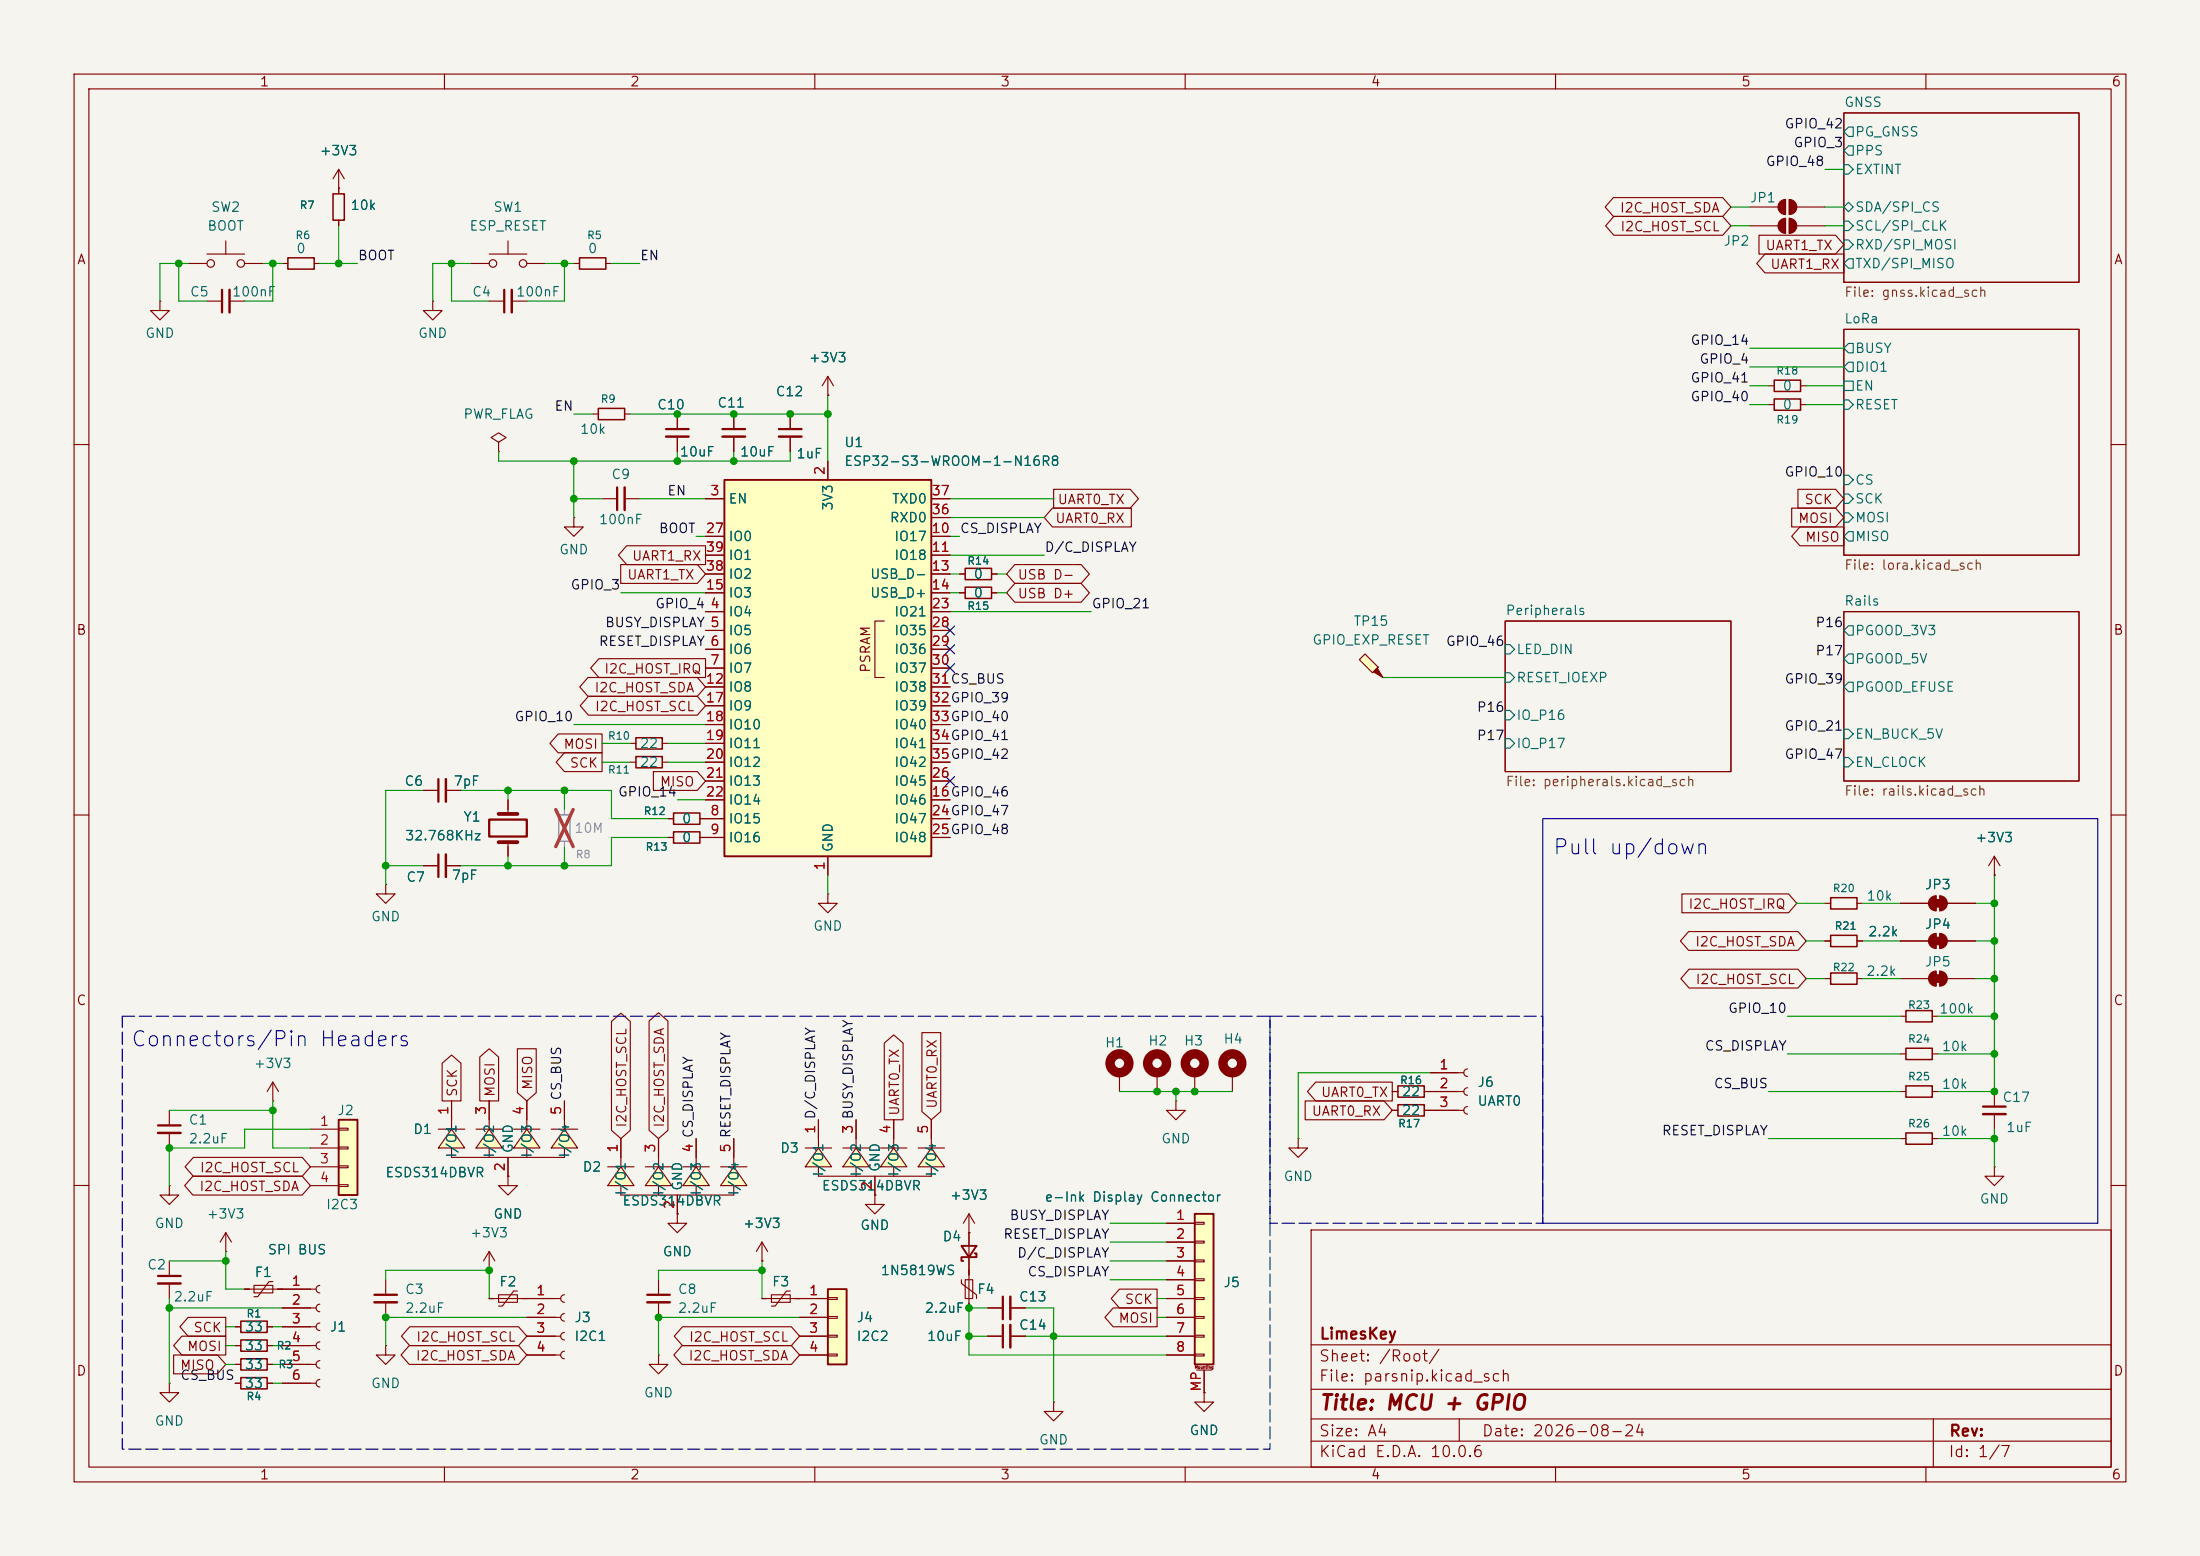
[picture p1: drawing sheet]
<svg xmlns="http://www.w3.org/2000/svg" width="297mm" height="210mm" viewBox="0 0 297 210" stroke-linecap="round" stroke-linejoin="round" font-family="sans-serif">
<path d="M0 0h297v210h-297z" fill="#f5f4ef" stroke="#f5f4ef" stroke-width=".14"/>
<g fill="none" stroke="#840000" stroke-width=".15">
<path d="M10 10h277v190h-277zM12 12h273v186h-273zM60 10v2M110 10v2M160 10v2M210 10v2M248.9 15.2h31.8v22.9h-31.8zM260 10v2M248.9 44.5h31.8v30.4h-31.8zM10 60h2M81.3 67.3h2M84.3 67.3h2.1"/>
<path d="M285 60h2M203.2 83.8h30.5v20.3h-30.5zM248.9 82.6h31.8v22.8h-31.8zM10 110h2M285 110h2M10 160h2M102.9 170.2h.1M102.9 167.6l-.8 1.3M102.9 167.6l.7 1.3M102.9 167.6v2.6M102.9 175.3h5M104.1 174.8h2.6v1h-2.6z"/>
<path d="M106.7 174.2h-.5l-1.6 2.1h-.5M130.8 166.4v5.1M177 166h108v32h-108zM285 160h2M60 198v2M110 198v2M160 198v2M177 194.5h108M177 191.5h108M177 187.5h108M177 181.5h108M197 191.5v3"/>
<path d="M210 198v2M260 198v2M261 191.5v6.5"/>
</g>
<g fill="none" stroke="#006464" stroke-width=".15">
<path d="M249.6 19.7h.6v1.3h-.6l-.7-.7zM249.6 17.1h.6v1.3h-.6l-.7-.6zM248.9 32.4h.7l.6 .6-.6 .7h-.7zM248.9 29.8h.7l.6 .7-.6 .6h-.7zM248.9 22.2h.7l.6 .7-.6 .6h-.7zM248.9 27.9l.7-.6 .6 .6-.6 .7zM249.6 34.9h.6v1.3h-.6l-.7-.6zM248.9 51.4h1.3v1.3h-1.3zM248.9 54h.7l.6 .6-.6 .6h-.7zM249.6 46.4h.6v1.2h-.6l-.7-.6zM249.6 48.9h.6v1.3h-.6l-.7-.7zM248.9 69.2h.7l.6 .7-.6 .6h-.7z"/>
<path d="M248.9 66.7h.7l.6 .6-.6 .6h-.7zM248.9 64.1h.7l.6 .7-.6 .6h-.7zM249.6 71.8h.6v1.2h-.6l-.7-.6zM203.2 87h.6l.7 .6-.7 .7h-.6zM203.2 90.8h.6l.7 .6-.7 .7h-.6zM203.2 95.9h.6l.7 .6-.7 .7h-.6zM203.2 99.7h.6l.7 .6-.7 .7h-.6zM248.9 98.4h.7l.6 .7-.6 .6h-.7zM249.6 84.5h.6v1.2h-.6l-.7-.6zM249.6 88.3h.6v1.2h-.6l-.7-.6zM249.6 92.1h.6v1.2h-.6l-.7-.6zM248.9 102.2h.7l.6 .7-.6 .6h-.7z"/>
</g>
<path d="M83.3 65.8v3" fill="none" stroke="#840000" stroke-width=".3"/>
<path d="M84.3 65.8v3" fill="none" stroke="#840000" stroke-width=".33"/>
<path d="M129.8 168.1h2l-1 1.6zM131.6 169.2h.2v.5h-2v.5h.2" fill="none" stroke="#840000" stroke-width=".25"/>
<path d="M111.8 174h2.5v10.2h-2.5z" fill="#ffffc2"/>
<path d="M111.8 174h2.5v10.2h-2.5z" fill="none" stroke="#840000" stroke-width=".25"/>
<path d="M107.9 175.3h3.9M107.9 177.8h3.9M111.8 175.1h1.2v.3h-1.2zM111.8 177.7h1.2v.2h-1.2zM118.1 161.3v1.3h1.3l-1.3 1.2-1.3-1.2h1.3M118.1 161.3h.1M107.9 180.3h3.9M107.9 182.9h3.9M111.8 180.2h1.2v.3h-1.2zM111.8 182.8h1.2v.2h-1.2z" fill="none" stroke="#840000" stroke-width=".15"/>
<g fill="#ffffc2">
<path d="M110.5 154.9l1.8 2.6h-3.6z"/>
<path d="M115.6 154.9l1.8 2.6h-3.6z"/>
<path d="M120.6 154.9l1.8 2.6h-3.5z"/>
<path d="M125.7 154.9l1.8 2.6h-3.6z"/>
</g>
<g fill="none" stroke="#840000" stroke-width=".15">
<path d="M106.7 55.9v2M106.7 58.9v2.1M111.8 53.3h.1M111.8 50.8l-.8 1.3M111.8 50.8l.7 1.3M111.8 50.8v2.5M77.5 69.9v1.2h1.2l-1.2 1.3-1.3-1.3h1.3M77.5 69.9h.1M129.5 77.5h.8M133.9 77.5h.7M129.5 80h.8M133.9 80h.7"/>
<path d="M90.2 110.5h.7M90.2 113h.7M94.5 110.5h.7M94.5 113h.7M111.8 120.7v1.2h1.2l-1.2 1.3-1.3-1.3h1.3M111.8 120.7h.1M108.7 154.9h3.6M110.5 154.9l1.8 2.6h-3.6zM110.5 151.1v3.8M110.5 157.5v1.3h15.2v-1.3M113.8 154.9h3.6M115.6 154.9l1.8 2.6h-3.6z"/>
<path d="M115.6 151.1v3.8M115.6 157.5v1.3M118.1 158.8v2.5M118.9 154.9h3.5M120.6 154.9l1.8 2.6h-3.5zM120.6 151.1v3.8M120.6 157.5v1.3M123.9 154.9h3.6M125.7 154.9l1.8 2.6h-3.6zM125.7 151.1v3.8M129.8 172.7v.5l2 1.6v.5M130.3 172.7h1v2.6h-1z"/>
<path d="M130.8 171.5v5"/>
</g>
<path d="M105.2 57.9h3" fill="none" stroke="#840000" stroke-width=".3"/>
<path d="M105.2 58.9h3" fill="none" stroke="#840000" stroke-width=".33"/>
<path d="M130.3 79.2h3.6v1.6h-3.6zM130.3 76.7h3.6v1.5h-3.6zM90.9 109.7h3.6v1.6h-3.6zM90.9 112.3h3.6v1.5h-3.6z" fill="none" stroke="#840000" stroke-width=".2"/>
<path d="M97.8 64.8h27.9v50.8h-27.9z" fill="#ffffc2"/>
<path d="M97.8 64.8h27.9v50.8h-27.9z" fill="none" stroke="#840000" stroke-width=".25"/>
<g fill="none" stroke="#840000" stroke-width=".15">
<path d="M236.2 27.9h3.8M236.2 30.5h3.8M241 26.9v2.1M241 29.5v2M241.6 26.9v2.1M241.6 29.5v2M242.6 27.9h3.8M242.6 30.5h3.8M238.8 54.6h.7M238.8 52.1h.7M243.1 54.6h.7M243.1 52.1h.7"/>
<path d="M95.2 67.3h2.6M95.2 72.4h2.6M95.2 74.9h2.6M95.2 77.5h2.6M111.8 62.2v2.6M125.7 67.3h2.6M125.7 72.4h2.6M125.7 74.9h2.6M125.7 77.5h2.6M125.7 69.9h2.6M95.2 82.6h2.6M95.2 85.1h2.6"/>
<path d="M95.2 87.6h2.6M95.2 90.2h2.6M95.2 92.7h2.6M95.2 80h2.6M95.2 95.3h2.6M95.2 97.8h2.6M119.4 83.8h-1.3v7.6h1.3M125.7 82.6h2.6M125.7 85.1h2.6M125.7 87.6h2.6M125.7 90.2h2.6M125.7 92.7h2.6"/>
<path d="M125.7 80h2.6M125.7 95.3h2.6M125.7 97.8h2.6M52.1 119.4v1.3h1.2l-1.2 1.2-1.3-1.2h1.3M52.1 119.4h.1M57.1 106.7h2.1M57.1 116.8h2.1M60.2 106.7h2M60.2 116.8h2M68.6 108v1.9M68.6 113.7v1.9M85.1 100.3h.8"/>
<path d="M85.1 102.9h.8M89.4 100.3h.8M89.4 102.9h.8M95.2 110.5h2.6M95.2 113h2.6M95.2 108h2.6M95.2 100.3h2.6M95.2 102.9h2.6M95.2 105.4h2.6M111.8 115.6v2.5M125.7 110.5h2.6M125.7 113h2.6"/>
<path d="M125.7 108h2.6M125.7 100.3h2.6M125.7 102.9h2.6M125.7 105.4h2.6M269.2 118.1h.1M269.2 115.6v2.5M269.2 115.6l-.7 1.2M269.2 115.6l.8 1.2M246.4 132.1h.7M246.4 127h.7M246.4 121.9h.7M250.7 132.1h.8"/>
<path d="M250.7 127h.8M250.7 121.9h.8M256.5 132.1h3.8M256.5 127h3.8M256.5 121.9h3.8M256.5 137.2h.8M260.9 137.2h.7M261.4 120.9v2M261.4 126v2M261.4 131.1v2M261.9 120.9v2M261.9 126v2"/>
<path d="M261.9 131.1v2M262.9 132.1h3.8M262.9 127h3.8M262.9 121.9h3.8M151.1 144.8v2.5M156.2 144.8v2.5M158.7 148.6v1.3h1.3l-1.3 1.2-1.2-1.2h1.2M158.7 148.6h.1M161.3 144.8v2.5M188 147.3h.7M192.3 147.3h.7M256.5 147.3h.8"/>
<path d="M256.5 153.7h.8M256.5 142.2h.8M260.9 147.3h.7M260.9 153.7h.7M260.9 142.2h.7M269.2 157.5v1.3h1.3l-1.3 1.2-1.2-1.2h1.2M269.2 157.5h.1M269.2 147.3v2.1M269.2 150.4v2M38.1 174h4.6M38.1 176.5h4.6M38.1 179.1h4.6"/>
<path d="M43.2 173.5a.51 .51 0 0 0-.5 .5 .51 .51 0 0 0 .5 .5M43.2 176a.51 .51 0 0 0-.5 .5 .51 .51 0 0 0 .5 .5M43.2 178.6a.51 .51 0 0 0-.5 .5 .51 .51 0 0 0 .5 .5M52.1 172.7v2.1M52.1 175.8v2M88.9 172.7v2.1M88.9 175.8v2M91.4 163.8v1.3h1.3l-1.3 1.3-1.2-1.3h1.2M91.4 163.8h.1M130.8 166.4h.1M130.8 163.8l-.8 1.3M130.8 163.8l.8 1.3"/>
<path d="M130.8 163.8v2.6M133.3 176.5h2.1M136.4 176.5h2M38.1 181.6h4.6M38.1 184.2h4.6M38.1 186.7h4.6M43.2 181.1a.51 .51 0 0 0-.5 .5 .51 .51 0 0 0 .5 .5M43.2 183.6a.51 .51 0 0 0-.5 .6 .51 .51 0 0 0 .5 .5M43.2 186.2a.51 .51 0 0 0-.5 .5 .51 .51 0 0 0 .5 .5M88.9 182.9v1.3h1.3l-1.3 1.2-1.3-1.2h1.3M88.9 182.9h.1M133.3 180.3h2.1"/>
<path d="M136.4 180.3h2"/>
</g>
<path d="M59.2 105.2v3M59.2 115.3v3.1M66 110.6h5.1v2.3h-5.1zM267.7 149.4h3.1M50.5 174.8h3.1M87.4 174.8h3M135.4 175v3.1M135.4 178.8v3.1" fill="none" stroke="#840000" stroke-width=".3"/>
<path d="M60.2 105.2v3M60.2 115.3v3.1M267.7 150.4h3.1M50.5 175.8h3.1M87.4 175.8h3M136.4 175v3.1M136.4 178.8v3.1" fill="none" stroke="#840000" stroke-width=".33"/>
<path d="M75.4 110h1.6v3.5h-1.6z" fill="none" stroke="#9c9b98" stroke-width=".2"/>
<path d="M76.2 109.2v.8M76.2 113.5v.8" fill="none" stroke="#9c9b98" stroke-width=".15"/>
<path d="M75 109.3l2.4 5M77.4 109.3l-2.4 5" fill="none" stroke="#e12e31" stroke-width=".46"/>
<path d="M239.5 53.8h3.6v1.6h-3.6zM239.5 51.3h3.6v1.5h-3.6zM85.9 99.6h3.5v1.5h-3.5zM85.9 102.1h3.5v1.5h-3.5zM247.1 131.3h3.6v1.5h-3.6zM247.1 126.2h3.6v1.6h-3.6zM247.1 121.2h3.6v1.5h-3.6zM257.3 136.4h3.6v1.5h-3.6zM188.7 146.6h3.6v1.5h-3.6zM257.3 152.9h3.6v1.5h-3.6zM257.3 146.6h3.6v1.5h-3.6zM257.3 141.5h3.6v1.5h-3.6z" fill="none" stroke="#840000" stroke-width=".2"/>
<path d="M67.3 109.9h2.5M67.3 113.7h2.5" fill="none" stroke="#840000" stroke-width=".51"/>
<g fill="none" stroke="#840000" stroke-width="1.3">
<circle cx="151.1" cy="143.5" r="1.27"/>
<circle cx="156.2" cy="143.5" r="1.27"/>
<circle cx="161.3" cy="143.5" r="1.27"/>
</g>
<g fill="#840000" stroke="#840000" stroke-width=".15">
<path d="M261.1 131.6h1v1h-1z"/>
<path d="M260.6 131.4l.4-.3h.4v2a1.02 1.02 0 0 1-1-.6 1.02 1.02 0 0 1 .2-1.1z"/>
<path d="M261.9 131.1a1.02 1.02 0 0 1 1 1 1.02 1.02 0 0 1-1 1z"/>
<path d="M240.3 27.2l.4-.2 .3-.1v2.1a1.02 1.02 0 0 1-.9-.7 1.02 1.02 0 0 1 .2-1.1z"/>
<path d="M241.6 26.9a1.02 1.02 0 0 1 1 1 1.02 1.02 0 0 1-1 1.1z"/>
<path d="M240.3 29.8l.4-.3h.3v2a1.02 1.02 0 0 1-.9-.6 1.02 1.02 0 0 1 .2-1.1z"/>
<path d="M241.6 29.5a1.02 1.02 0 0 1 1 1 1.02 1.02 0 0 1-1 1z"/>
<path d="M261.1 126.5h1v1h-1z"/>
<path d="M260.6 126.3l.4-.3h.4v2a1.02 1.02 0 0 1-1-.6 1.02 1.02 0 0 1 .2-1.1z"/>
<path d="M261.9 126a1.02 1.02 0 0 1 1 1 1.02 1.02 0 0 1-1 1z"/>
<path d="M261.1 121.4h1v1h-1z"/>
<path d="M260.6 121.2l.4-.2 .4-.1v2a1.02 1.02 0 0 1-1-.6 1.02 1.02 0 0 1 .2-1.1z"/>
<path d="M261.9 120.9a1.02 1.02 0 0 1 1 1 1.02 1.02 0 0 1-1 1z"/>
</g>
<g fill="#ffffc2">
<path d="M61 152.4l1.7 2.5h-3.5z"/>
<path d="M66 152.4l1.8 2.5h-3.5z"/>
<path d="M71.1 152.4l1.8 2.5h-3.6z"/>
<path d="M76.2 152.4l1.8 2.5h-3.6z"/>
</g>
<g fill="none" stroke="#840000" stroke-width=".15">
<path d="M59.2 152.4h3.5M61 152.4l1.7 2.5h-3.5zM61 148.6v3.8M61 154.9v1.3h15.2v-1.3M64.3 152.4h3.5M66 152.4l1.8 2.5h-3.5zM66 148.6v3.8M66 154.9v1.3M68.6 156.2v2.6M69.3 152.4h3.6M71.1 152.4l1.8 2.5h-3.6zM71.1 148.6v3.8"/>
<path d="M71.1 154.9v1.3M74.4 152.4h3.6M76.2 152.4l1.8 2.5h-3.6zM76.2 148.6v3.8M71.1 175.3h4.6M71.1 177.8h4.6M76.2 174.8a.51 .51 0 0 0-.5 .5 .51 .51 0 0 0 .5 .5M76.2 177.3a.51 .51 0 0 0-.5 .5 .51 .51 0 0 0 .5 .5M76.2 179.8a.51 .51 0 0 0-.5 .5 .51 .51 0 0 0 .5 .5M31.7 186.7h.8M36.1 186.7h.7M52.1 181.6v1.3h1.2l-1.2 1.3-1.3-1.3h1.3"/>
<path d="M52.1 181.6h.1M71.1 180.3h4.6M71.1 182.9h4.6M76.2 182.4a.51 .51 0 0 0-.5 .5 .51 .51 0 0 0 .5 .5"/>
</g>
<path d="M32.5 185.9h3.6v1.6h-3.6z" fill="none" stroke="#840000" stroke-width=".2"/>
<g fill="#ffffc2">
<path d="M83.8 157.5l1.8 2.5h-3.6z"/>
<path d="M88.9 157.5l1.8 2.5h-3.6z"/>
<path d="M94 157.5l1.8 2.5h-3.6z"/>
<path d="M99.1 157.5l1.7 2.5h-3.5z"/>
</g>
<g fill="none" stroke="#840000" stroke-width=".15">
<path d="M68.6 158.8v1.2h1.2l-1.2 1.3-1.3-1.3h1.3M68.6 158.8h.1M82 157.5h3.6M83.8 157.5l1.8 2.5h-3.6zM83.8 153.7v3.8M87.1 157.5h3.6M88.9 157.5l1.8 2.5h-3.6zM88.9 153.7v3.8M92.2 157.5h3.6M94 157.5l1.8 2.5h-3.6zM94 153.7v3.8M97.3 157.5h3.5"/>
<path d="M99.1 157.5l1.7 2.5h-3.5zM99.1 153.7v3.8M166.4 144.8v2.5M66 171.5h.1M66 168.9l-.7 1.3M66 168.9l.8 1.3M66 168.9v2.6M66 175.3h5.1M67.3 174.8h2.5v1h-2.5zM69.8 174.2h-.5l-1.5 2.1h-.5M83.8 160v1.3h15.3v-1.3M88.9 160v1.3"/>
<path d="M91.4 161.3v2.5M94 160v1.3M22.9 186.7v1.3h1.2l-1.2 1.2-1.3-1.2h1.3M22.9 186.7h.1M31.7 184.2h.8M36.1 184.2h.7M142.2 189.2v1.3h1.3l-1.3 1.3-1.2-1.3h1.2M142.2 189.2h.1M162.6 188v1.2h1.2l-1.2 1.3-1.3-1.3h1.3M162.6 188h.1"/>
</g>
<path d="M32.5 183.4h3.6v1.5h-3.6z" fill="none" stroke="#840000" stroke-width=".2"/>
<circle cx="166.4" cy="143.5" r="1.27" fill="none" stroke="#840000" stroke-width="1.3"/>
<path d="M161.3 163.8h2.5v20.4h-2.5z" fill="#ffffc2"/>
<path d="M161.3 163.8h2.5v20.4h-2.5z" fill="none" stroke="#840000" stroke-width=".25"/>
<g fill="none" stroke="#840000" stroke-width=".15">
<path d="M157.5 165.1h3.8M157.5 167.6h3.8M157.5 170.2h3.8M157.5 172.7h3.8M157.5 175.3h3.8M157.5 177.8h3.8M161.3 165h1.3v.2h-1.3zM161.3 167.5h1.3v.3h-1.3zM161.3 170.1h1.3v.2h-1.3zM161.3 172.6h1.3v.2h-1.3zM161.3 175.1h1.3v.3h-1.3zM161.3 177.7h1.3v.2h-1.3z"/>
<path d="M157.5 180.3h3.8M157.5 182.9h3.8M161.3 180.2h1.3v.3h-1.3zM161.3 182.8h1.3v.2h-1.3zM161.5 184.9h2.1M162.6 184.9v3.1"/>
</g>
<path d="M183.5 89l.8-.7 1.8 1.7-.8 .8z" fill="#ffffc2"/>
<path d="M185.4 90.7l.5-.5 .8 1.2z" fill="#840000" stroke="#840000" stroke-width=".15"/>
<g fill="none" stroke="#840000" stroke-width=".15">
<path d="M45.7 25.4h.1M45.7 22.9l-.7 1.2M45.7 22.9l.8 1.2M45.7 22.9v2.5M183.5 89l.8-.7 1.8 1.7-.8 .8zM186.7 91.4h.1M175.3 153.7v1.2h1.2l-1.2 1.3-1.3-1.3h1.3M175.3 153.7h.1M188 149.9h.7M192.3 149.9h5.3M193 144.8h4.6M193 147.3h4.6"/>
<path d="M198.1 144.3a.51 .51 0 0 0-.5 .5 .51 .51 0 0 0 .5 .5M198.1 146.8a.51 .51 0 0 0-.5 .5 .51 .51 0 0 0 .5 .5M198.1 149.4a.51 .51 0 0 0-.5 .5 .51 .51 0 0 0 .5 .5"/>
</g>
<path d="M188.7 149.1h3.6v1.5h-3.6z" fill="none" stroke="#840000" stroke-width=".2"/>
<path d="M45.7 151.1h2.6v10.2h-2.6z" fill="#ffffc2"/>
<path d="M45.7 151.1h2.6v10.2h-2.6z" fill="none" stroke="#840000" stroke-width=".25"/>
<g fill="none" stroke="#840000" stroke-width=".15">
<path d="M25.4 35.6h2.5M27.9 34.3h5.1M30.5 32.5v1.8M33 35.6h2.6M38.1 35.6h.8M42.4 35.6h.8M45.7 25.4h.1M45.7 25.4v.8M45.7 29.7v.8M63.5 35.6h2.5M66 34.3h5.1M68.6 32.5v1.8"/>
<path d="M71.1 35.6h2.6M77.5 35.6h.7M81.8 35.6h.7M217.8 26.7h14.8l1.1 1.2-1.1 1.3h-14.8l-1.1-1.3zM217.9 29.2h14.7l1.1 1.3-1.1 1.3h-14.7l-1.1-1.3zM237.5 31.7h10.3l1.1 1.3-1.1 1.3h-10.3zM238.3 34.3h10.6v2.5h-10.6l-1.1-1.2zM21.6 40.6v1.3h1.3l-1.3 1.3-1.3-1.3h1.3M21.6 40.6h.1M27.9 40.6h2.1M31 40.6h2M58.4 40.6v1.3h1.3l-1.3 1.3-1.3-1.3h1.3"/>
<path d="M58.4 40.6h.1M66 40.6h2.1M67.3 59.7l1-.6-1-.7-1 .7 1 .6v1.3M69.1 40.6h2M80 55.9h.8M84.3 55.9h.8M91.4 55.9v2M91.4 58.9v2.1M99.1 55.9v2M99.1 58.9v2.1M106.7 55.9v2M106.7 58.9v2.1"/>
<path d="M111.8 53.3h.1M67.3 61h.1M83.8 76.2h10.3l1.1 1.3-1.1 1.2h-10.3zM84.6 73.7h10.6v2.5h-10.6l-1.1-1.3zM95.2 77.5h2.6M95.2 67.3h2.6M95.2 72.4h2.6M95.2 74.9h2.6M111.8 62.2v2.6M125.7 77.5h2.6M125.7 67.3h2.6M125.7 72.4h2.6"/>
<path d="M125.7 74.9h2.6M125.7 69.9h2.6M129.5 77.5h.8M133.9 77.5h.7M137 76.2h9l1.1 1.3-1.1 1.2h-9l-1.1-1.2zM137 78.7h9l1.1 1.3-1.1 1.3h-9l-1.1-1.3zM142.1 68.6h10.6v2.5h-10.6l-1.1-1.2zM142.2 66h10.4l1.1 1.3-1.1 1.3h-10.4zM241.9 68.6h5.9l1.1 1.3-1.1 1.2h-5.9zM242.7 66h5.1l1.1 1.3-1.1 1.3h-5.1zM243 71.1h5.9v2.6h-5.9l-1.1-1.3zM75.3 99.1h6v2.5h-6l-1.1-1.3z"/>
<path d="M79.4 91.4h14.7l1.1 1.3-1.1 1.3h-14.7l-1.1-1.3zM79.4 94h14.7l1.1 1.3-1.1 1.2h-14.7l-1.1-1.2zM80.9 88.9h14.3v2.5h-14.3l-1.2-1.2zM95.2 80h2.6M95.2 82.6h2.6M95.2 85.1h2.6M95.2 87.6h2.6M95.2 90.2h2.6M95.2 92.7h2.6M95.2 95.3h2.6M95.2 97.8h2.6M125.7 80h2.6"/>
<path d="M125.7 82.6h2.6M125.7 85.1h2.6M125.7 87.6h2.6M125.7 90.2h2.6M125.7 92.7h2.6M125.7 95.3h2.6M125.7 97.8h2.6M129.5 80h.8M133.9 80h.7M57.1 106.7h2.1M57.1 116.8h2.1M60.2 106.7h2"/>
<path d="M60.2 116.8h2M68.6 108v1.2M68.6 114.3v1.3M76.2 101.6h5.1v2.5h-5.1l-1.1-1.2zM88.2 104.1h5.9l1.1 1.3-1.1 1.3h-5.9zM90.2 110.5h.7M90.2 113h.7M94.5 110.5h3.3M94.5 113h3.3M95.2 108h2.6M95.2 100.3h2.6M95.2 102.9h2.6"/>
<path d="M95.2 105.4h2.6M111.8 115.6v2.5M125.7 110.5h2.6M125.7 113h2.6M125.7 108h2.6M125.7 100.3h2.6M125.7 102.9h2.6M125.7 105.4h2.6M269.2 118.1h.1M82.5 137.9l1.3-1.2 1.3 1.2v14.7l-1.3 1.1-1.3-1.1zM87.6 137.8l1.3-1.1 1.3 1.1v14.8l-1.3 1.1-1.3-1.1zM124.5 139.4h2.5v10.6l-1.3 1.1-1.2-1.1z"/>
<path d="M227.1 120.6h14.4l1.1 1.3-1.1 1.3h-14.4zM228 125.7h14.7l1.1 1.3-1.1 1.3h-14.7l-1.1-1.3zM228 130.8h14.7l1.1 1.3-1.1 1.3h-14.7l-1.1-1.3zM246.4 127h.7M250.7 127h.8M256.5 127h3.8M256.5 121.9h3.8M262.9 127h3.8M262.9 121.9h3.8M22.9 149.9v2M22.9 152.9v2M26 158.7h14.8l1.1 1.3-1.1 1.3h-14.8l-1.1-1.3z"/>
<path d="M26.1 156.2h14.7l1.1 1.3-1.1 1.3h-14.7l-1.1-1.3zM36.8 148.6h.1M36.8 146.1l-.7 1.2M36.8 146.1l.8 1.2M36.8 146.1v2.5M41.9 152.4h3.8M41.9 154.9h3.8M41.9 157.5h3.8M45.7 152.3h1.3v.2h-1.3zM45.7 154.8h1.3v.3h-1.3zM45.7 157.4h1.3v.2h-1.3zM45.7 159.9h1.3v.2h-1.3z"/>
<path d="M59.7 143.5l1.3-1.1 1.2 1.1v5.1h-2.5zM61 148.6v2.5M64.8 142.7l1.2-1.2 1.3 1.2v5.9h-2.5zM66 148.6v2.5M68.6 158.8h.1M68.6 156.2v2.6M69.8 141.5h2.6v6l-1.3 1.1-1.3-1.1zM71.1 148.6v2.5M76.2 148.6v2.5M83.8 153.7v2.5M88.9 153.7v2.5M94 153.7v2.5"/>
<path d="M99.1 153.7v2.5M110.5 151.1v2.6M115.6 151.1v2.6M118.1 158.8v2.5M119.4 140.8l1.2-1.1 1.3 1.1v10.3h-2.5zM120.6 151.1v2.6M125.7 151.1v2.6M176.2 148.6h10.6l1.2 1.3-1.2 1.2h-10.6zM177.6 146h10.4v2.6h-10.4l-1.1-1.3zM188 149.9h.7M188 147.3h.7M192.3 149.9h4.5"/>
<path d="M192.3 147.3h4.5M193 144.8h3.8M22.9 160v1.3h1.2l-1.2 1.3-1.3-1.3h1.3M22.9 160h.1M22.9 170.2v2M22.9 173.2v2.1M25.4 177.8h5.1v2.5h-5.1l-1.1-1.2zM30.5 168.9h.1M30.5 166.4l-.8 1.2M30.5 166.4l.7 1.2M30.5 166.4v2.5M31.7 179.1h.8"/>
<path d="M33 174h8.9M34.3 173.5h2.5v1h-2.5zM36.1 179.1h.7M36.8 173h-.5l-1.5 2h-.5M38.1 179.1h3.8M38.1 176.5h3.8M41.9 160h3.8M55.3 179.1h14.7l1.1 1.2-1.1 1.3h-14.7l-1.1-1.3zM66 175.3h.7M70.5 175.3h4.4M71.1 177.8h3.8M91.4 163.8h.1"/>
<path d="M91.4 161.3v2.5M92.1 179.1h14.7l1.1 1.2-1.1 1.3h-14.7l-1.1-1.3zM102.9 170.2h.1M102.9 175.3h.6M107.3 175.3h4.5M107.9 177.8h3.9M118.1 161.3h.1M130.8 166.4h.1M130.8 166.4v1.7M130.8 169.7v2.4M130.8 175.9v.6M133.3 176.5h2.1"/>
<path d="M136.4 176.5h2M150.3 176.5h5.9v2.6h-5.9l-1.1-1.3zM151.1 174h5.1v2.5h-5.1l-1.1-1.2zM157.5 175.3h3.8M157.5 177.8h3.8M157.5 165.1h3.8M157.5 167.6h3.8M157.5 170.2h3.8M157.5 172.7h3.8M23.4 182.9h6l1.1 1.3-1.1 1.2h-6zM24.5 180.3h6v2.6h-6l-1.1-1.3zM31.7 181.6h.8"/>
<path d="M31.7 184.2h.8M31.7 186.7h.8M36.1 181.6h.7M36.1 184.2h.7M36.1 186.7h.7M38.1 181.6h3.8M38.1 184.2h3.8M38.1 186.7h3.8M55.2 181.6h14.8l1.1 1.3-1.1 1.3h-14.8l-1.1-1.3zM71.1 180.3h3.8M71.1 182.9h3.8M92.1 181.6h14.7l1.1 1.3-1.1 1.3h-14.7l-1.1-1.3z"/>
<path d="M107.9 180.3h3.9M107.9 182.9h3.9M133.3 180.3h2.1M136.4 180.3h2M157.5 180.3h3.8M157.5 182.9h3.8M162.6 188h.1M162.6 184.9v3.1"/>
<circle cx="28.4" cy="35.6" r=".51"/>
<circle cx="32.5" cy="35.6" r=".51"/>
<circle cx="66.5" cy="35.6" r=".51"/>
<circle cx="70.6" cy="35.6" r=".51"/>
</g>
<path d="M38.9 34.8h3.5v1.5h-3.5zM45 26.2h1.5v3.5h-1.5zM78.2 34.8h3.6v1.5h-3.6zM80.8 55.1h3.5v1.5h-3.5zM32.5 178.3h3.6v1.5h-3.6zM32.5 180.8h3.6v1.6h-3.6z" fill="none" stroke="#840000" stroke-width=".2"/>
<path d="M30 39.1v3.1M68.1 39.1v3.1M89.9 57.9h3.1M97.5 57.9h3.1M21.3 151.9h3.1M21.3 172.2h3.1" fill="none" stroke="#840000" stroke-width=".3"/>
<path d="M31 39.1v3.1M69.1 39.1v3.1M89.9 58.9h3.1M97.5 58.9h3.1M21.3 152.9h3.1M21.3 173.2h3.1" fill="none" stroke="#840000" stroke-width=".33"/>
<g fill="none" stroke="#009600" stroke-width=".15">
<path d="M24.1 35.6v5h3.8M25.4 35.6h-3.8v5M35.6 35.6h2.5M36.8 35.6v5h-3.8M43.2 35.6h5.1M45.7 30.5v5.1M61 35.6v5h5M63.5 35.6h-5.1v5M73.7 35.6h3.8M76.2 35.6v5h-5.1M82.5 35.6h3.9M233.7 30.5h2.5"/>
<path d="M233.7 27.9h2.5M246.4 30.5h2.5M246.4 27.9h2.5M246.4 22.9h2.5M77.5 55.9h2.5M85.1 55.9h26.7M111.8 53.3v8.9M236.2 54.6h2.6M236.2 52.1h2.6M236.2 49.5h12.7M236.2 47h12.7M243.8 54.6h5.1"/>
<path d="M243.8 52.1h5.1M67.3 61v1.2h39.4v-1.2M77.5 67.3h3.8M77.5 62.2v7.7M86.4 67.3h8.8M91.4 61v1.2M94 72.4h1.2M99.1 61v1.2M128.3 72.4h1.2M128.3 67.3h13.9M128.3 69.9h12.7M128.3 77.5h1.2"/>
<path d="M128.3 74.9h12.7M134.6 77.5h1.3M77.5 97.8h17.7M83.8 80h11.4M128.3 82.6h19M128.3 80h1.2M134.6 80h1.3M186.7 91.4h16.5M52.1 116.8h5M57.1 106.7h-5v12.7M62.2 106.7h20.3v3.8h7.7M68.6 106.7v1.3"/>
<path d="M68.6 115.6v1.2M76.2 106.7v2.5M76.2 114.3v2.5M81.3 100.3h3.8M81.3 102.9h3.8M90.2 113h-7.7v3.8h-20.3M90.2 100.3h5M90.2 102.9h5M91.4 108h3.8M111.8 118.1v2.6M269.2 118.1v29.2h-7.6M241.3 137.2h15.2"/>
<path d="M242.6 121.9h3.8M243.8 132.1h2.6M243.8 127h2.6M251.5 121.9h5M251.5 132.1h5M251.5 127h5M261.6 137.2h7.6M266.7 121.9h2.5M266.7 132.1h2.5M266.7 127h2.5M22.9 149.9h13.9M36.8 148.6v6.3h5.1"/>
<path d="M41.9 152.4h-8.9v2.5h-10.1v5.1M151.1 147.3h15.3M158.7 147.3v1.3M193 144.8h-17.7v8.9M238.8 147.3h17.7M238.8 153.7h17.7M241.3 142.2h15.2M261.6 142.2h7.6M261.6 153.7h7.6M269.2 152.4v5.1M22.9 175.3v11.4M22.9 176.5h15.2"/>
<path d="M22.9 170.2h7.6M30.5 168.9v5.1h2.5M30.5 179.1h1.2M36.8 179.1h1.3M52.1 172.7v-1.2h13.9v3.8M71.1 177.8h-19v3.8M102.9 170.2v5.1M102.9 171.5h-14v1.2M107.9 177.8h-19v5.1M133.3 176.5h-2.5v6.4h26.7M138.4 176.5h3.8v12.7M149.9 170.2h7.6"/>
<path d="M149.9 167.6h7.6M149.9 165.1h7.6M149.9 172.7h7.6M156.2 177.8h1.3M156.2 175.3h1.3M30.5 181.6h1.2M30.5 184.2h1.2M36.8 181.6h1.3M36.8 184.2h1.3M36.8 186.7h1.3M130.8 180.3h2.5M138.4 180.3h19.1"/>
</g>
<path d="M127.7 84.5l1.2 1.2M127.7 89.6l1.2 1.2M127.7 87l1.2 1.2M128.9 84.5l-1.2 1.2M128.9 89.6l-1.2 1.2M128.9 87l-1.2 1.2M127.7 104.8l1.2 1.2M128.9 104.8l-1.2 1.2" fill="none" stroke="#000084" stroke-width=".15"/>
<path d="M16.5 137.2h154.9v58.4h-154.9zM171.4 137.2h36.9v27.9h-36.9z" fill="none" stroke="#0000c2" stroke-width=".15" stroke-dasharray="1.7 .6"/>
<path d="M208.3 110.5h74.9v54.6h-74.9z" fill="none" stroke="#0000c2" stroke-width=".15"/>
<g fill="#009600" stroke="#009600" stroke-width=".14">
<circle cx="36.8" cy="149.9" r=".46"/>
<circle cx="52.1" cy="177.8" r=".46"/>
<circle cx="30.5" cy="170.2" r=".46"/>
<circle cx="22.9" cy="176.5" r=".46"/>
<circle cx="22.9" cy="154.9" r=".46"/>
<circle cx="45.7" cy="35.6" r=".46"/>
<circle cx="61" cy="35.6" r=".46"/>
<circle cx="91.4" cy="55.9" r=".46"/>
<circle cx="76.2" cy="35.6" r=".46"/>
<circle cx="99.1" cy="55.9" r=".46"/>
<circle cx="36.8" cy="35.6" r=".46"/>
<circle cx="24.1" cy="35.6" r=".46"/>
<circle cx="52.1" cy="116.8" r=".46"/>
<circle cx="68.6" cy="116.8" r=".46"/>
<circle cx="68.6" cy="106.7" r=".46"/>
<circle cx="76.2" cy="116.8" r=".46"/>
<circle cx="76.2" cy="106.7" r=".46"/>
<circle cx="77.5" cy="67.3" r=".46"/>
<circle cx="77.5" cy="62.2" r=".46"/>
<circle cx="91.4" cy="62.2" r=".46"/>
<circle cx="99.1" cy="62.2" r=".46"/>
<circle cx="88.9" cy="177.8" r=".46"/>
<circle cx="66" cy="171.5" r=".46"/>
<circle cx="106.7" cy="55.9" r=".46"/>
<circle cx="111.8" cy="55.9" r=".46"/>
<circle cx="269.2" cy="137.2" r=".46"/>
<circle cx="269.2" cy="127" r=".46"/>
<circle cx="269.2" cy="132.1" r=".46"/>
<circle cx="156.2" cy="147.3" r=".46"/>
<circle cx="161.3" cy="147.3" r=".46"/>
<circle cx="158.7" cy="147.3" r=".46"/>
<circle cx="130.8" cy="180.3" r=".46"/>
<circle cx="142.2" cy="180.3" r=".46"/>
<circle cx="130.8" cy="176.5" r=".46"/>
<circle cx="102.9" cy="171.5" r=".46"/>
<circle cx="269.2" cy="153.7" r=".46"/>
<circle cx="269.2" cy="147.3" r=".46"/>
<circle cx="269.2" cy="121.9" r=".46"/>
<circle cx="269.2" cy="142.2" r=".46"/>
</g>
<g font-size="2" fill="#0000c2">
<text x="209.5" y="115.9">Pull up/down</text>
<text x="17.6" y="141.8">Connectors/Pin Headers</text>
</g>
<text font-size="2" fill="#840000" x="178" y="190.8">Title: MCU + GPIO</text>
<g font-size="1.5" fill="#840000">
<text x="178" y="184.1">Sheet: /Root/</text>
<text x="178" y="181.1">LimesKey</text>
<text x="178" y="186.8">File: parsnip.kicad_sch</text>
<text x="178" y="197">KiCad E.D.A. 10.0.6</text>
<text x="178" y="194.2">Size: A4</text>
<text x="200" y="194.2">Date: 2026-08-24</text>
<text x="263" y="197">Id: 1/7</text>
<text x="263" y="194.2">Rev:</text>
</g>
<g font-size="1.3" fill="#840000">
<text x="35" y="12">1</text>
<text x="85" y="12">2</text>
<text x="135" y="12">3</text>
<text x="185" y="12">4</text>
<text x="235" y="12">5</text>
<text x="285" y="12">6</text>
<text x="218.6" y="29">I2C_HOST_SDA</text>
<text x="10.3" y="36">A</text>
<text x="218.7" y="31.5">I2C_HOST_SCL</text>
<text x="238.3" y="34.1">UART1_TX</text>
<text x="285.3" y="36">A</text>
<text x="238.9" y="36.6">UART1_RX</text>
<text x="142.4" y="70.9">UART0_RX</text>
<text x="142.7" y="68.4">UART0_TX</text>
<text x="242.7" y="70.9">MOSI</text>
<text x="243.5" y="68.4">SCK</text>
<text x="85.2" y="76">UART1_RX</text>
<text x="243.6" y="73.4">MISO</text>
<text x="84.6" y="78.5">UART1_TX</text>
<text x="137.3" y="78.5">USB D-</text>
<text x="137.3" y="81.1">USB D+</text>
<text x="10.2" y="86">B</text>
<text x="285.2" y="86">B</text>
<text x="80.2" y="93.8">I2C_HOST_SDA</text>
<text x="81.5" y="91.2">I2C_HOST_IRQ</text>
<text x="117.8" y="90.9" transform="rotate(-90 117.8 90.9)">PSRAM</text>
<text x="76" y="101.4">MOSI</text>
<text x="80.2" y="96.3">I2C_HOST_SCL</text>
<text x="76.8" y="103.9">SCK</text>
<text x="89" y="106.5">MISO</text>
<text x="227.9" y="123">I2C_HOST_IRQ</text>
<text x="228.8" y="128.1">I2C_HOST_SDA</text>
<text x="10.2" y="136">C</text>
<text x="228.8" y="133.1">I2C_HOST_SCL</text>
<text x="285.2" y="136">C</text>
<text x="62" y="148.1" transform="rotate(-90 62 148.1)">SCK</text>
<text x="67.1" y="148.1" transform="rotate(-90 67.1 148.1)">MOSI</text>
<text x="72.2" y="147.2" transform="rotate(-90 72.2 147.2)">MISO</text>
<text x="126.8" y="149.7" transform="rotate(-90 126.8 149.7)">UART0_RX</text>
<text x="178.2" y="148.4">UART0_TX</text>
<text x="84.9" y="152.3" transform="rotate(-90 84.9 152.3)">I2C_HOST_SCL</text>
<text x="90" y="152.3" transform="rotate(-90 90 152.3)">I2C_HOST_SDA</text>
<text x="121.7" y="150.7" transform="rotate(-90 121.7 150.7)">UART0_TX</text>
<text x="177" y="150.9">UART0_RX</text>
<text x="26.8" y="161.1">I2C_HOST_SDA</text>
<text x="26.9" y="158.5">I2C_HOST_SCL</text>
<text x="150.9" y="178.9">MOSI</text>
<text x="151.8" y="176.3">SCK</text>
<text x="10.2" y="186">D</text>
<text x="24.2" y="185.2">MISO</text>
<text x="25.2" y="182.7">MOSI</text>
<text x="26" y="180.1">SCK</text>
<text x="56" y="183.9">I2C_HOST_SDA</text>
<text x="56.1" y="181.4">I2C_HOST_SCL</text>
<text x="92.9" y="183.9">I2C_HOST_SDA</text>
<text x="92.9" y="181.4">I2C_HOST_SCL</text>
<text x="285.2" y="186">D</text>
<text x="35" y="200">1</text>
<text x="85" y="200">2</text>
<text x="135" y="200">3</text>
<text x="185" y="200">4</text>
<text x="235" y="200">5</text>
<text x="285" y="200">6</text>
</g>
<g font-size="1.3" fill="#0f0f0f">
<text x="240.8" y="17.7">GPIO_42</text>
<text x="238.3" y="22.7">GPIO_48</text>
<text x="242" y="20.2">GPIO_3</text>
<text x="48.2" y="35.4">BOOT</text>
<text x="86.3" y="35.4">EN</text>
<text x="228.1" y="46.9">GPIO_14</text>
<text x="228.1" y="51.9">GPIO_41</text>
<text x="229.3" y="49.4">GPIO_4</text>
<text x="74.8" y="55.8">EN</text>
<text x="228.1" y="54.5">GPIO_40</text>
<text x="240.8" y="64.6">GPIO_10</text>
<text x="90" y="67.2">EN</text>
<text x="88.9" y="72.3">BOOT</text>
<text x="129.5" y="72.3">CS_DISPLAY</text>
<text x="140.9" y="74.8">D/C_DISPLAY</text>
<text x="76.9" y="79.9">GPIO_3</text>
<text x="88.4" y="82.4">GPIO_4</text>
<text x="147.3" y="82.4">GPIO_21</text>
<text x="80.8" y="87.5">RESET_DISPLAY 6</text>
<text x="81.6" y="85">BUSY_DISPLAY 5</text>
<text x="195.1" y="87.5">GPIO_46</text>
<text x="245" y="85">P16</text>
<text x="245" y="88.8">P17</text>
<text x="240.8" y="92.6">GPIO_39</text>
<text x="69.4" y="97.7">GPIO_10</text>
<text x="199.3" y="100.2">P17</text>
<text x="199.3" y="96.4">P16</text>
<text x="240.8" y="98.9">GPIO_21</text>
<text x="83.4" y="107.8">GPIO_14</text>
<text x="240.8" y="102.7">GPIO_47</text>
<text x="233.2" y="137">GPIO_10</text>
<text x="230.1" y="142.1">CS_DISPLAY</text>
<text x="231.3" y="147.2">CS_BUS</text>
<text x="224.3" y="153.5">RESET_DISPLAY</text>
<text x="135.4" y="167.5">RESET_DISPLAY</text>
<text x="136.2" y="165">BUSY_DISPLAY</text>
<text x="137.2" y="170.1">D/C_DISPLAY</text>
<text x="138.6" y="172.6">CS_DISPLAY</text>
<text x="24.3" y="186.6">CS_BUS</text>
</g>
<g font-size="1.3" fill="#006464">
<text x="248.9" y="14.7">GNSS</text>
<text x="43.1" y="21.3">+3V3</text>
<text x="250.4" y="21.3">PPS</text>
<text x="250.4" y="23.8">EXTINT</text>
<text x="250.4" y="18.7">PG_GNSS</text>
<text x="28.4" y="28.9">SW2</text>
<text x="47.2" y="28.6">10k</text>
<text x="66.5" y="28.9">SW1</text>
<text x="236.1" y="27.6">JP1</text>
<text x="250.4" y="28.9">SDA/SPI_CS</text>
<text x="27.9" y="31.4">BOOT</text>
<text x="39.9" y="34.5">0</text>
<text x="63.3" y="31.4">ESP_RESET</text>
<text x="79.3" y="34.5">0</text>
<text x="232.6" y="33.5">JP2</text>
<text x="250.4" y="34">RXD/SPI_MOSI</text>
<text x="250.4" y="31.4">SCL/SPI_CLK</text>
<text x="25.6" y="40.3">C5</text>
<text x="31.2" y="40.3">100nF</text>
<text x="63.7" y="40.3">C4</text>
<text x="69.6" y="40.3">100nF</text>
<text x="250.4" y="36.5">TXD/SPI_MISO</text>
<text x="19.5" y="45.9">GND</text>
<text x="56.4" y="45.9">GND</text>
<text x="248.9" y="44">LoRa</text>
<text x="250.4" y="48">BUSY</text>
<text x="104.6" y="53.8">C12</text>
<text x="109.1" y="49.2">+3V3</text>
<text x="240.6" y="53">0</text>
<text x="250.4" y="50.5">DIO1</text>
<text x="250.4" y="53">EN</text>
<text x="62.5" y="56.8">PWR_FLAG</text>
<text x="78.2" y="58.9">10k</text>
<text x="88.6" y="55.6">C10</text>
<text x="96.8" y="55.3">C11</text>
<text x="240.6" y="55.6">0</text>
<text x="250.4" y="55.6">RESET</text>
<text x="82.5" y="65">C9</text>
<text x="91.7" y="61.9">10uF</text>
<text x="99.8" y="61.9">10uF</text>
<text x="107.4" y="62.2">1uF</text>
<text x="113.9" y="60.7">U1</text>
<text x="113.9" y="63.2">ESP32-S3-WROOM-1-N16R8</text>
<text x="250.4" y="65.7">CS</text>
<text x="80.8" y="71.1">100nF</text>
<text x="98.3" y="68.3">EN</text>
<text x="112.7" y="69" transform="rotate(-90 112.7 69)">3V3</text>
<text x="120" y="70.8">RXD0</text>
<text x="120.3" y="68.3">TXD0</text>
<text x="250.4" y="70.8">MOSI</text>
<text x="250.4" y="68.3">SCK</text>
<text x="75.4" y="75.1">GND</text>
<text x="98.3" y="73.4">IO0</text>
<text x="98.3" y="75.9">IO1</text>
<text x="120.6" y="73.4">IO17</text>
<text x="120.6" y="75.9">IO18</text>
<text x="250.4" y="73.4">MISO</text>
<text x="98.3" y="83.5">IO4</text>
<text x="98.3" y="81">IO3</text>
<text x="98.3" y="78.4">IO2</text>
<text x="117.4" y="78.4">USB_D-</text>
<text x="117.4" y="81">USB_D+</text>
<text x="120.6" y="83.5">IO21</text>
<text x="131.3" y="81">0</text>
<text x="131.3" y="78.4">0</text>
<text x="203.2" y="83.3">Peripherals</text>
<text x="248.9" y="82.1">Rails</text>
<text x="98.3" y="86.1">IO5</text>
<text x="98.3" y="88.6">IO6</text>
<text x="120.6" y="86.1">IO35</text>
<text x="120.6" y="88.6">IO36</text>
<text x="177.1" y="87.3">GPIO_EXP_RESET</text>
<text x="182.6" y="84.8">TP15</text>
<text x="204.6" y="88.6">LED_DIN</text>
<text x="250.4" y="86.1">PGOOD_3V3</text>
<text x="250.4" y="89.9">PGOOD_5V</text>
<text x="98.3" y="91.1">IO7</text>
<text x="98.3" y="93.7">IO8</text>
<text x="120.6" y="91.1">IO37</text>
<text x="120.6" y="93.7">IO38</text>
<text x="204.6" y="92.4">RESET_IOEXP</text>
<text x="250.4" y="93.7">PGOOD_EFUSE</text>
<text x="86.3" y="101.3">22</text>
<text x="98.3" y="96.2">IO9</text>
<text x="98.3" y="98.8">IO10</text>
<text x="98.3" y="101.3">IO11</text>
<text x="120.6" y="96.2">IO39</text>
<text x="120.6" y="98.8">IO40</text>
<text x="120.6" y="101.3">IO41</text>
<text x="204.6" y="97.5">IO_P16</text>
<text x="204.6" y="101.3">IO_P17</text>
<text x="250.4" y="100">EN_BUCK_5V</text>
<text x="54.5" y="106.4">C6</text>
<text x="61.1" y="106.4">7pF</text>
<text x="86.3" y="103.8">22</text>
<text x="98.3" y="103.8">IO12</text>
<text x="98.3" y="106.4">IO13</text>
<text x="120.6" y="106.4">IO45</text>
<text x="120.6" y="103.8">IO42</text>
<text x="250.4" y="103.8">EN_CLOCK</text>
<text x="54.6" y="113.7">32.768KHz</text>
<text x="62.5" y="111.2">Y1</text>
<text x="92" y="111.5">0</text>
<text x="92" y="114">0</text>
<text x="98.3" y="111.5">IO15</text>
<text x="98.3" y="114">IO16</text>
<text x="98.3" y="108.9">IO14</text>
<text x="120.6" y="108.9">IO46</text>
<text x="120.6" y="111.5">IO47</text>
<text x="120.6" y="114">IO48</text>
<text x="266.6" y="114">+3V3</text>
<text x="54.8" y="119.3">C7</text>
<text x="60.9" y="119.1">7pF</text>
<text x="112.7" y="115.1" transform="rotate(-90 112.7 115.1)">GND</text>
<text x="50" y="124.7">GND</text>
<text x="109.7" y="125.9">GND</text>
<text x="251.9" y="121.9">10k</text>
<text x="259.8" y="125.7">JP4</text>
<text x="259.8" y="120.3">JP3</text>
<text x="252.1" y="126.7">2.2k</text>
<text x="259.8" y="130.8">JP5</text>
<text x="251.8" y="132">2.2k</text>
<text x="261.7" y="137.1">100k</text>
<text x="149.1" y="141.7">H1</text>
<text x="154.9" y="141.4">H2</text>
<text x="159.8" y="141.4">H3</text>
<text x="165.1" y="141.2">H4</text>
<text x="262.1" y="142.2">10k</text>
<text x="34.2" y="144.5">+3V3</text>
<text x="189.2" y="148.3">22</text>
<text x="199.4" y="147">J6</text>
<text x="199.4" y="149.6">UART0</text>
<text x="262.1" y="147.3">10k</text>
<text x="270.2" y="149">C17</text>
<text x="25.4" y="152.1">C1</text>
<text x="25.4" y="154.6">2.2uF</text>
<text x="45.5" y="150.8">J2</text>
<text x="55.7" y="153.4">D1</text>
<text x="69.5" y="155.7" transform="rotate(-90 69.5 155.7)">GND</text>
<text x="105.2" y="155.9">D3</text>
<text x="156.7" y="154.6">GND</text>
<text x="189.2" y="150.8">22</text>
<text x="262.1" y="153.6">10k</text>
<text x="270.7" y="153.1">1uF</text>
<text x="51.9" y="159.2">ESDS314DBVR</text>
<text x="61.9" y="156.3" transform="rotate(-90 61.9 156.3)">I/O1</text>
<text x="67" y="156.3" transform="rotate(-90 67 156.3)">I/O2</text>
<text x="72.1" y="156.3" transform="rotate(-90 72.1 156.3)">I/O3</text>
<text x="77.2" y="156.3" transform="rotate(-90 77.2 156.3)">I/O4</text>
<text x="78.6" y="158.4">D2</text>
<text x="84.8" y="161.4" transform="rotate(-90 84.8 161.4)">I/O1</text>
<text x="89.9" y="161.4" transform="rotate(-90 89.9 161.4)">I/O2</text>
<text x="92.4" y="160.8" transform="rotate(-90 92.4 160.8)">GND</text>
<text x="94.9" y="161.4" transform="rotate(-90 94.9 161.4)">I/O3</text>
<text x="100" y="161.4" transform="rotate(-90 100 161.4)">I/O4</text>
<text x="110.9" y="161">ESDS314DBVR</text>
<text x="111.5" y="158.9" transform="rotate(-90 111.5 158.9)">I/O1</text>
<text x="116.5" y="158.9" transform="rotate(-90 116.5 158.9)">I/O2</text>
<text x="119.1" y="158.3" transform="rotate(-90 119.1 158.3)">GND</text>
<text x="121.6" y="158.9" transform="rotate(-90 121.6 158.9)">I/O3</text>
<text x="126.7" y="158.9" transform="rotate(-90 126.7 158.9)">I/O4</text>
<text x="173.2" y="159.7">GND</text>
<text x="20.8" y="166.1">GND</text>
<text x="27.8" y="164.8">+3V3</text>
<text x="43.9" y="163.5">I2C3</text>
<text x="63.4" y="167.3">+3V3</text>
<text x="66.5" y="164.8">GND</text>
<text x="83.9" y="163">ESDS314DBVR</text>
<text x="100.2" y="166.1">+3V3</text>
<text x="116" y="166.3">GND</text>
<text x="127.2" y="167.8">D4</text>
<text x="128.1" y="162.3">+3V3</text>
<text x="141" y="162.5">e-Ink Display Connector</text>
<text x="267.2" y="162.8">GND</text>
<text x="19.8" y="171.7">C2</text>
<text x="34.3" y="172.7">F1</text>
<text x="36.1" y="169.6">SPI BUS</text>
<text x="67.3" y="173.9">F2</text>
<text x="89.4" y="169.9">GND</text>
<text x="104.1" y="173.9">F3</text>
<text x="118.8" y="172.4">1N5819WS</text>
<text x="23.4" y="176">2.2uF</text>
<text x="54.6" y="175">C3</text>
<text x="54.6" y="177.5">2.2uF</text>
<text x="77.5" y="178.8">J3</text>
<text x="91.4" y="175">C8</text>
<text x="91.4" y="177.5">2.2uF</text>
<text x="115.6" y="178.8">J4</text>
<text x="124.8" y="177.5">2.2uF</text>
<text x="131.8" y="175">F4</text>
<text x="137.5" y="176">C13</text>
<text x="137.5" y="179.8">C14</text>
<text x="165.1" y="174">J5</text>
<text x="33" y="185.1">33</text>
<text x="33" y="180">33</text>
<text x="33" y="182.6">33</text>
<text x="44.4" y="180">J1</text>
<text x="77.5" y="181.3">I2C1</text>
<text x="115.6" y="181.3">I2C2</text>
<text x="125.1" y="181.3">10uF</text>
<text x="33" y="187.7">33</text>
<text x="50" y="187.7">GND</text>
<text x="86.8" y="188.9">GND</text>
<text x="20.8" y="192.7">GND</text>
<text x="140.2" y="195.3">GND</text>
<text x="160.5" y="194">GND</text>
</g>
<g font-size="1.3" fill="#725600">
<text x="248.9" y="40.4">File: gnss.kicad_sch</text>
<text x="248.9" y="77.2">File: lora.kicad_sch</text>
<text x="203.2" y="106.4">File: peripherals.kicad_sch</text>
<text x="248.9" y="107.7">File: rails.kicad_sch</text>
</g>
<g font-size="1.3" fill="#a90000">
<text x="111.6" y="64.2" transform="rotate(-90 111.6 64.2)">2</text>
<text x="95.8" y="67.2">3</text>
<text x="125.7" y="69.7">36</text>
<text x="125.7" y="67.2">37</text>
<text x="95.2" y="72.3">27</text>
<text x="95.2" y="77.3">38</text>
<text x="95.2" y="74.8">39</text>
<text x="125.7" y="72.3">10</text>
<text x="125.7" y="74.8">11</text>
<text x="125.7" y="77.3">13</text>
<text x="95.2" y="79.9">15</text>
<text x="95.8" y="82.4">4</text>
<text x="125.7" y="79.9">14</text>
<text x="125.7" y="82.4">23</text>
<text x="95.8" y="85">5</text>
<text x="95.8" y="87.5">6</text>
<text x="125.7" y="85">28</text>
<text x="125.7" y="87.5">29</text>
<text x="95.2" y="92.6">12</text>
<text x="95.2" y="95.1">17</text>
<text x="95.8" y="90">7</text>
<text x="125.7" y="90">30</text>
<text x="125.7" y="92.6">31CS_BUS</text>
<text x="125.7" y="95.1">32GPIO_39</text>
<text x="125.7" y="92.6">31</text>
<text x="125.7" y="95.1">32</text>
<text x="95.2" y="97.7">18</text>
<text x="95.2" y="100.2">19</text>
<text x="125.7" y="97.7">33GPIO_40</text>
<text x="125.7" y="100.2">34GPIO_41</text>
<text x="125.7" y="97.7">33</text>
<text x="125.7" y="100.2">34</text>
<text x="95.2" y="102.7">20</text>
<text x="95.2" y="105.3">21</text>
<text x="95.2" y="107.8">22</text>
<text x="125.7" y="107.8">16GPIO_46</text>
<text x="125.7" y="105.3">26</text>
<text x="125.7" y="102.7">35GPIO_42</text>
<text x="125.7" y="107.8">16</text>
<text x="125.7" y="102.7">35</text>
<text x="95.8" y="110.4">8</text>
<text x="95.8" y="112.9">9</text>
<text x="125.7" y="110.4">24GPIO_47</text>
<text x="125.7" y="112.9">25GPIO_48</text>
<text x="125.7" y="110.4">24</text>
<text x="125.7" y="112.9">25</text>
<text x="111.6" y="117.6" transform="rotate(-90 111.6 117.6)">1</text>
<text x="194.2" y="144.6">1</text>
<text x="194.2" y="147.2">2</text>
<text x="194.2" y="149.7">3</text>
<text x="43.1" y="152.3">1</text>
<text x="43.1" y="154.8">2</text>
<text x="60.8" y="150.6" transform="rotate(-90 60.8 150.6)">1</text>
<text x="65.9" y="150.6" transform="rotate(-90 65.9 150.6)">3</text>
<text x="71" y="150.6" transform="rotate(-90 71 150.6)">4</text>
<text x="76.1" y="150.6" transform="rotate(-90 76.1 150.6)">5 CS_BUS</text>
<text x="76.1" y="150.6" transform="rotate(-90 76.1 150.6)">5</text>
<text x="83.7" y="155.7" transform="rotate(-90 83.7 155.7)">1</text>
<text x="88.8" y="155.7" transform="rotate(-90 88.8 155.7)">3</text>
<text x="93.8" y="155.7" transform="rotate(-90 93.8 155.7)">4 CS_DISPLAY</text>
<text x="93.8" y="155.7" transform="rotate(-90 93.8 155.7)">4</text>
<text x="98.9" y="155.7" transform="rotate(-90 98.9 155.7)">5 RESET_DISPLAY</text>
<text x="98.9" y="155.7" transform="rotate(-90 98.9 155.7)">5</text>
<text x="110.4" y="153.1" transform="rotate(-90 110.4 153.1)">1 D/C_DISPLAY</text>
<text x="110.4" y="153.1" transform="rotate(-90 110.4 153.1)">1</text>
<text x="115.4" y="153.1" transform="rotate(-90 115.4 153.1)">3 BUSY_DISPLAY</text>
<text x="115.4" y="153.1" transform="rotate(-90 115.4 153.1)">3</text>
<text x="120.5" y="153.1" transform="rotate(-90 120.5 153.1)">4</text>
<text x="125.6" y="153.1" transform="rotate(-90 125.6 153.1)">5</text>
<text x="43.1" y="157.3">3</text>
<text x="43.1" y="159.9">4</text>
<text x="68.4" y="158.2" transform="rotate(-90 68.4 158.2)">2</text>
<text x="118" y="160.8" transform="rotate(-90 118 160.8)">2</text>
<text x="91.3" y="163.3" transform="rotate(-90 91.3 163.3)">2</text>
<text x="158.7" y="165">1</text>
<text x="158.7" y="167.5">2</text>
<text x="39.3" y="173.9">1</text>
<text x="158.7" y="170">3</text>
<text x="158.7" y="172.6">4</text>
<text x="39.3" y="176.4">2</text>
<text x="39.3" y="178.9">3</text>
<text x="72.3" y="175.1">1</text>
<text x="72.3" y="177.7">2</text>
<text x="109.1" y="175.1">1</text>
<text x="109.1" y="177.7">2</text>
<text x="158.7" y="175.1">5</text>
<text x="158.7" y="177.7">6</text>
<text x="39.3" y="181.5">4</text>
<text x="39.3" y="184">5</text>
<text x="72.3" y="180.2">3</text>
<text x="72.3" y="182.7">4</text>
<text x="109.1" y="180.2">3</text>
<text x="109.1" y="182.7">4</text>
<text x="158.7" y="180.2">7</text>
<text x="158.7" y="182.7">8</text>
<text x="39.3" y="186.6">6</text>
<text x="162.4" y="187.9" transform="rotate(-90 162.4 187.9)">MP</text>
</g>
<text font-size="1.3" fill="#939391" x="77.4" y="112.7">10M</text>
<g font-size="1" fill="#006464">
<text x="40.4" y="28.5">R7</text>
<text x="39.8" y="32.5">R6</text>
<text x="79.2" y="32.5">R5</text>
<text x="239.7" y="50.8">R18</text>
<text x="81" y="54.6">R9</text>
<text x="239.7" y="57.4">R19</text>
<text x="130.5" y="76.5">R14</text>
<text x="130.5" y="82.6">R15</text>
<text x="82" y="100.1">R10</text>
<text x="82" y="104.7">R11</text>
<text x="86.8" y="110.2">R12</text>
<text x="87.1" y="115.1">R13</text>
<text x="247.3" y="120.7">R20</text>
<text x="247.6" y="125.7">R21</text>
<text x="247.3" y="131.3">R22</text>
<text x="257.5" y="136.4">R23</text>
<text x="257.5" y="141">R24</text>
<text x="188.9" y="146.6">R16</text>
<text x="257.5" y="146.1">R25</text>
<text x="188.7" y="152.4">R17</text>
<text x="257.5" y="152.4">R26</text>
<text x="33.2" y="178.1">R1</text>
<text x="37.3" y="182.4">R2</text>
<text x="37.5" y="184.9">R3</text>
<text x="33.2" y="189.2">R4</text>
</g>
<text font-size="1" fill="#939391" x="77.6" y="116.1">R8</text>
<text font-size=".4" fill="#840000" x="161.2" y="184.8">Mounting</text>
</svg>
